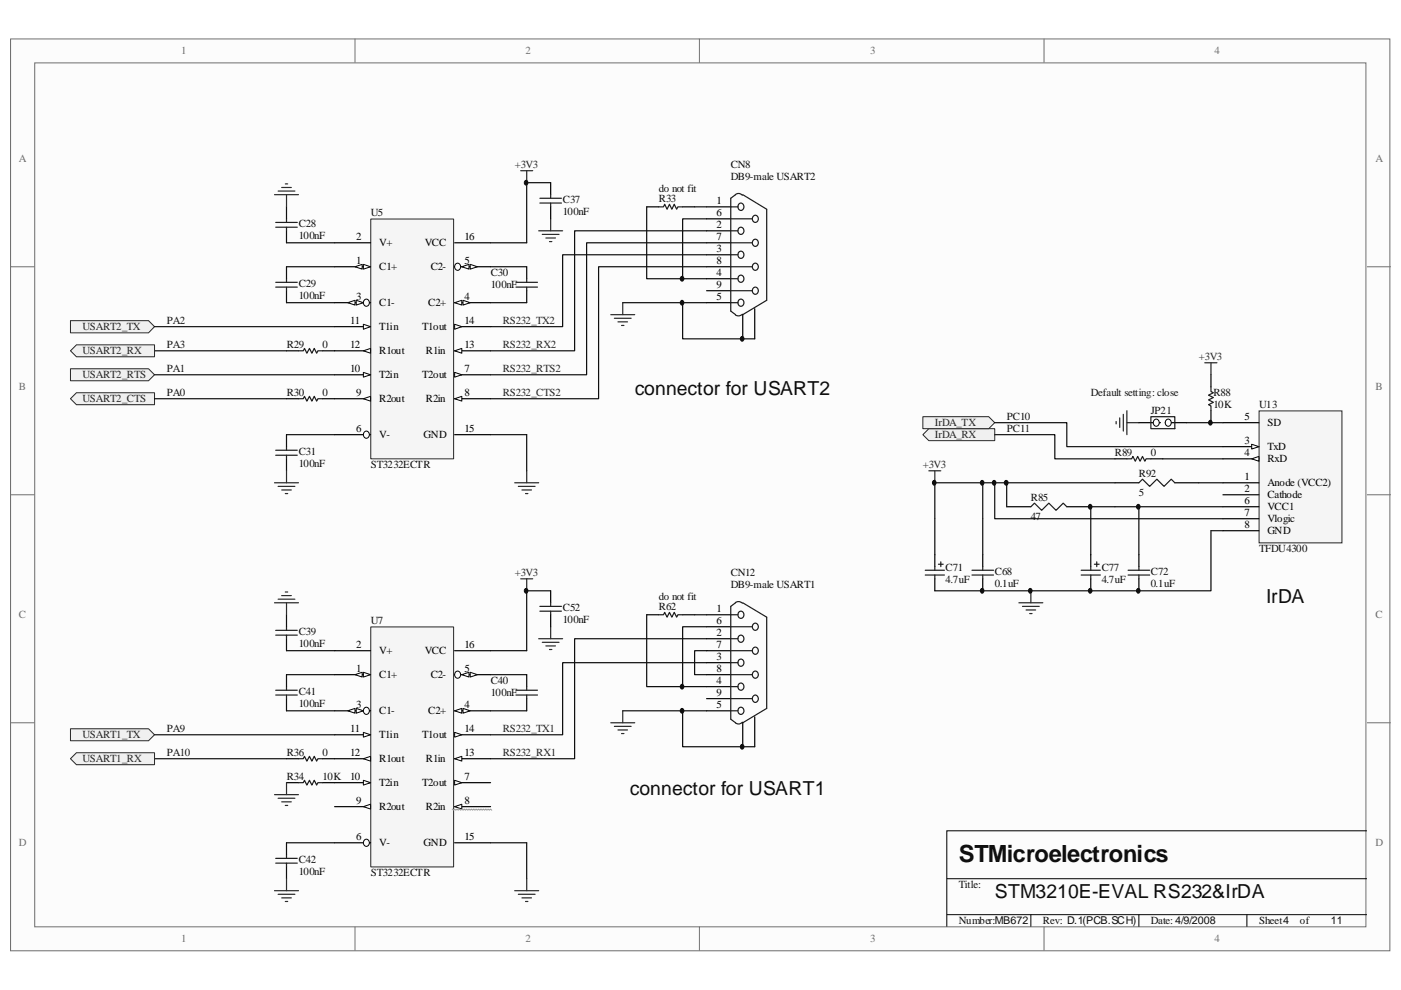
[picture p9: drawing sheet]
<svg xmlns="http://www.w3.org/2000/svg" width="297mm" height="210mm" viewBox="0 0 297 210" stroke-linecap="round" stroke-linejoin="round" font-family="sans-serif">
<path d="M2.3 8.3h292.4v193.3h-292.4z" fill="#fcfcfc"/>
<path d="M2.2 8.3h292.5v193.3h-292.5z" fill="none" stroke="#6e6e6e" stroke-width=".21"/>
<path d="M7.4 13.4h282.2v183.1h-282.2z" fill="#fcfcfc"/>
<g fill="none" stroke="#6e6e6e" stroke-width=".21">
<path d="M7.4 13.3h282.2v183.2h-282.2zM75.3 8.2v5.1M148.3 8.2v5.1M221.4 8.2v5.1M2.2 56.6h5.1M289.8 56.6h5.1M2.2 104.9h5.1M289.8 104.9h5.1M2.2 153.2h5.1M289.8 153.2h5.1M75.3 196.5v5.1M148.3 196.5v5.1"/>
<path d="M221.4 196.5v5.1"/>
</g>
<path d="M289.8 176.1h-89.1v20.4M200.7 186.3h89.1M200.7 193.9h89.1M218.6 193.9v2.6M241.5 193.9v2.6M264.4 193.9v2.6" fill="none" stroke="#000" stroke-width=".21"/>
<path d="M267 87.2h17.5v27.9h-17.5z" fill="#f5f5f5"/>
<path d="M267 87.1h17.5v28h-17.5z" fill="none" stroke="#262626" stroke-width=".21"/>
<path d="M259.3 89.6h7.6M259.3 94.7h7.6" fill="none" stroke="#000" stroke-width=".25"/>
<path d="M265.4 94.2l1.5 .5-1.5 .5z" fill="#fcfcfc"/>
<path d="M265.4 94.2l1.5 .5-1.5 .5z" fill="none" stroke="#000" stroke-width=".21"/>
<path d="M259.3 97.3h7.6M259.3 112.5h7.6M259.3 102.4h7.6M259.3 104.9h7.6" fill="none" stroke="#000" stroke-width=".25"/>
<path d="M265.4 97.3l1.5-.5v1z" fill="#fcfcfc"/>
<path d="M265.4 97.3l1.5-.5v1z" fill="none" stroke="#000" stroke-width=".21"/>
<g fill="none" stroke="#000" stroke-width=".25">
<path d="M256.7 79.5v2.5M247.1 89.6h4.5M256.7 87.1v2.5M198.2 117.6v2.5M208.4 117.6v2.5M213.4 107.4h5.2M226.2 107.4h5.1M231.3 117.6v2.5M236.4 102.4h5.1M241.5 117.6v2.5M249.1 102.4h5.1M259.3 107.4h7.6"/>
<path d="M259.3 110h7.6M198.2 122.7v2.6M208.4 122.7v2.6M231.3 122.7v2.6M241.5 122.7v2.6"/>
</g>
<g fill="none" stroke="#1c1c1c" stroke-width=".25">
<path d="M256.7 82v1l.6 .3-1.1 .5 1.1 .5-1.1 .5 1.1 .5-1.1 .5 .5 .3v1M199 119.6h1M199.5 119.1v1M218.6 107.4l.7-.7 1.5 1.5 1.6-1.5 1.5 1.5 1.5-1.5 .8 .7M232 119.6h1M232.5 119.1v1M241.5 102.4l.7-.8 1.6 1.5 1.5-1.5 1.5 1.5 1.5-1.5 .8 .8M196.2 121.9h4M196.2 120.9h4M198.2 120.1v.8M198.2 121.9v.8M206.1 121.9h4.5"/>
<path d="M206.1 120.9h4.5M208.4 120.1v.8M208.4 121.9v.8M229.2 121.9h4.1M229.2 120.9h4.1M231.3 120.1v.8M231.3 121.9v.8M239.2 121.9h4.6M239.2 120.9h4.6M241.5 120.1v.8M241.5 121.9v.8"/>
</g>
<g fill="none" stroke="#262626" stroke-width=".25">
<path d="M255.4 76.9h2.6M256.7 76.9v2.6M196.9 99.8h2.6M198.2 99.8v2.6M236.6 89.4v.5M237.4 88.6v2M238.2 87.8v3.6M238.9 87.1v5.1M238.9 89.6h2.6M216 127.8h5.1M216.8 128.6h3.5M217.5 129.3h2.1"/>
<path d="M218.3 130.1h.5M218.6 125.3v2.5"/>
</g>
<path d="M251.6 89.6h7.7M208.4 102.4v15.2M210.9 102.4v7.6h48.4M213.4 102.4v5M236.4 102.4h-38.2v15.2M241.5 107.4v10.2M254.2 102.4h5.1M259.3 112.5h-2.6v12.8h-58.5M259.3 107.4h-28v10.2" fill="none" stroke="#0e0e0e" stroke-width=".25"/>
<path d="M247.2 89.1a.67 .67 0 0 1 .9 .1 .67 .67 0 0 1 0 .9 .67 .67 0 0 1-.9 .1 .86 .86 0 0 1 0-1.1z" fill-rule="evenodd" fill="#fcfcfc"/>
<path d="M247.2 89.1a.67 .67 0 0 1 .9 .1 .67 .67 0 0 1 0 .9 .67 .67 0 0 1-.9 .1 .86 .86 0 0 1 0-1.1z" fill="none" stroke="#000" stroke-width=".21"/>
<path d="M241.5 89.6h4.5" fill="none" stroke="#000" stroke-width=".25"/>
<path d="M244.7 89.1a.67 .67 0 0 1 .9 .1 .67 .67 0 0 1 0 .9 .67 .67 0 0 1-.9 .1 .86 .86 0 0 1 0-1.1z" fill-rule="evenodd" fill="#fcfcfc"/>
<path d="M244.7 89.1a.67 .67 0 0 1 .9 .1 .67 .67 0 0 1 0 .9 .67 .67 0 0 1-.9 .1 .86 .86 0 0 1 0-1.1z" fill="none" stroke="#000" stroke-width=".21"/>
<path d="M244 88.3h5.1v2.6h-5.1z" fill="none" stroke="#1c1c1c" stroke-width=".25"/>
<path d="M246.5 97.3h12.8" fill="none" stroke="#0e0e0e" stroke-width=".25"/>
<path d="M114.2 48.9h5.1M115 49.7h3.5M115.7 50.5h2.1M116.5 51.2h.5M116.8 46.4v2.5M111.7 99.8v2.6M109.1 102.4h5.1M109.9 103.1h3.5M110.7 103.9h2M111.4 104.6h.5" fill="none" stroke="#262626" stroke-width=".25"/>
<path d="M78.7 46.5h17.5v50.8h-17.5z" fill="#f5f5f5"/>
<path d="M78.6 46.4h17.6v50.9h-17.6z" fill="none" stroke="#262626" stroke-width=".21"/>
<path d="M70.9 84.5h7.7" fill="none" stroke="#000" stroke-width=".25"/>
<path d="M77 84.5l1.6-.5v1z" fill="#fcfcfc"/>
<path d="M77 84.5l1.6-.5v1z" fill="none" stroke="#000" stroke-width=".21"/>
<path d="M96.4 84.5h7.6" fill="none" stroke="#000" stroke-width=".25"/>
<path d="M96.4 84.5l1.5-.5v1z" fill="#fcfcfc"/>
<path d="M96.4 84.5l1.5-.5v1z" fill="none" stroke="#000" stroke-width=".21"/>
<path d="M70.9 69.3h7.7" fill="none" stroke="#000" stroke-width=".25"/>
<path d="M77 68.7l1.6 .6-1.6 .5z" fill="#fcfcfc"/>
<path d="M77 68.7l1.6 .6-1.6 .5z" fill="none" stroke="#000" stroke-width=".21"/>
<path d="M70.9 74.4h7.7" fill="none" stroke="#000" stroke-width=".25"/>
<path d="M77 74.4l1.6-.5v1z" fill="#fcfcfc"/>
<path d="M77 74.4l1.6-.5v1z" fill="none" stroke="#000" stroke-width=".21"/>
<path d="M96.4 69.3h7.6" fill="none" stroke="#000" stroke-width=".25"/>
<path d="M96.4 68.7l1.5 .6-1.5 .5z" fill="#fcfcfc"/>
<path d="M96.4 68.7l1.5 .6-1.5 .5z" fill="none" stroke="#000" stroke-width=".21"/>
<path d="M96.4 74.4h7.6" fill="none" stroke="#000" stroke-width=".25"/>
<path d="M96.4 74.4l1.5-.5v1z" fill="#fcfcfc"/>
<path d="M96.4 74.4l1.5-.5v1z" fill="none" stroke="#000" stroke-width=".21"/>
<path d="M70.9 79.5h7.7" fill="none" stroke="#000" stroke-width=".25"/>
<path d="M77 79l1.6 .5-1.6 .5z" fill="#fcfcfc"/>
<path d="M77 79l1.6 .5-1.6 .5z" fill="none" stroke="#000" stroke-width=".21"/>
<path d="M96.4 79.5h7.6" fill="none" stroke="#000" stroke-width=".25"/>
<path d="M96.4 79l1.5 .5-1.5 .5z" fill="#fcfcfc"/>
<path d="M96.4 79l1.5 .5-1.5 .5z" fill="none" stroke="#000" stroke-width=".21"/>
<path d="M70.9 56.6h7.7" fill="none" stroke="#000" stroke-width=".25"/>
<path d="M77 56l1.6 .6-1.6 .5z" fill="#fcfcfc"/>
<path d="M77 56l1.6 .6-1.6 .5z" fill="none" stroke="#000" stroke-width=".21"/>
<path d="M75.3 56.6l1.5-.6v1.1z" fill="#fcfcfc"/>
<path d="M75.3 56.6l1.5-.6v1.1z" fill="none" stroke="#000" stroke-width=".21"/>
<path d="M70.9 64.2h7.7" fill="none" stroke="#000" stroke-width=".25"/>
<path d="M77.2 63.6a.67 .67 0 0 1 .9 .1 .67 .67 0 0 1 0 .9 .67 .67 0 0 1-.9 .1 .86 .86 0 0 1 0-1.1z" fill-rule="evenodd" fill="#fcfcfc"/>
<path d="M77.2 63.6a.67 .67 0 0 1 .9 .1 .67 .67 0 0 1 0 .9 .67 .67 0 0 1-.9 .1 .86 .86 0 0 1 0-1.1z" fill="none" stroke="#000" stroke-width=".21"/>
<path d="M75.5 63.7l1.5 .5-1.5 .5z" fill="#fcfcfc"/>
<path d="M75.5 63.7l1.5 .5-1.5 .5z" fill="none" stroke="#000" stroke-width=".21"/>
<path d="M73.7 64.2l1.6-.5v1z" fill="#fcfcfc"/>
<path d="M73.7 64.2l1.6-.5v1z" fill="none" stroke="#000" stroke-width=".21"/>
<path d="M96.4 64.2h7.6" fill="none" stroke="#000" stroke-width=".25"/>
<path d="M96.4 64.2l1.5-.5v1z" fill="#fcfcfc"/>
<path d="M96.4 64.2l1.5-.5v1z" fill="none" stroke="#000" stroke-width=".21"/>
<path d="M98.2 63.7l1.5 .5-1.5 .5z" fill="#fcfcfc"/>
<path d="M98.2 63.7l1.5 .5-1.5 .5z" fill="none" stroke="#000" stroke-width=".21"/>
<path d="M96.4 56.6h7.6" fill="none" stroke="#000" stroke-width=".25"/>
<path d="M96.6 56a.67 .67 0 0 1 .9 .1 .67 .67 0 0 1 0 .9 .67 .67 0 0 1-.9 .1 .86 .86 0 0 1 0-1.1z" fill-rule="evenodd" fill="#fcfcfc"/>
<path d="M96.6 56a.67 .67 0 0 1 .9 .1 .67 .67 0 0 1 0 .9 .67 .67 0 0 1-.9 .1 .86 .86 0 0 1 0-1.1z" fill="none" stroke="#000" stroke-width=".21"/>
<path d="M97.9 56.6l1.5-.6v1.1z" fill="#fcfcfc"/>
<path d="M97.9 56.6l1.5-.6v1.1z" fill="none" stroke="#000" stroke-width=".21"/>
<path d="M99.7 56l1.5 .6-1.5 .5z" fill="#fcfcfc"/>
<path d="M99.7 56l1.5 .6-1.5 .5z" fill="none" stroke="#000" stroke-width=".21"/>
<path d="M70.9 51.5h7.7M70.9 92.2h7.7" fill="none" stroke="#000" stroke-width=".25"/>
<path d="M77.2 91.6a.67 .67 0 0 1 .9 .1 .67 .67 0 0 1 0 .9 .67 .67 0 0 1-.9 .1 .86 .86 0 0 1 0-1.1z" fill-rule="evenodd" fill="#fcfcfc"/>
<path d="M77.2 91.6a.67 .67 0 0 1 .9 .1 .67 .67 0 0 1 0 .9 .67 .67 0 0 1-.9 .1 .86 .86 0 0 1 0-1.1z" fill="none" stroke="#000" stroke-width=".21"/>
<g fill="none" stroke="#000" stroke-width=".25">
<path d="M116.8 38.7v2.6M60.7 43.9v2.5M60.7 48.9v2.6M60.7 56.6v2.5M96.4 51.5h7.6M111.7 56.6v2.5M116.8 43.9v2.5M137.1 43.9h2.6M144.7 43.9h2.6M149.8 51.5h5.1M149.8 43.9h5.1M149.8 46.4h5.1"/>
<path d="M149.8 48.9h5.1M149.8 54h5.1M149.8 56.6h5.1M149.8 59.1h5.1M60.7 61.6v2.6M111.7 61.6v2.6M149.8 61.6h5.1M149.8 64.2h5.1M157.5 66.7v5.1M160 65.4v6.4M60.7 92.2v2.5M60.7 97.3v2.5"/>
<path d="M96.4 92.2h7.6"/>
</g>
<g fill="none" stroke="#1c1c1c" stroke-width=".25">
<path d="M58.5 59.9h4.5M58.5 48.2h4.5M58.5 47.2h4.5M60.7 46.4v.8M60.7 48.2v.7M60.7 59.1v.8M109.4 59.9h4.6M111.7 59.1v.8M114.5 43.1h4.5M114.5 42h4.5M116.8 41.3v.7M116.8 43.1v.8"/>
<path d="M139.7 43.9h1l.2-.6 .5 1.1 .5-1.1 .5 1.1 .6-1.1 .5 1.1 .2-.5h1M154.9 59.1h1.6M154.9 56.6h4.6M154.9 54h1.6M154.9 51.5h4.6M154.9 48.9h1.6M154.9 46.4h4.6M154.9 43.9h1.6M155.9 41.3l.7-.3 .8 .4M156 41.3l-1.1 .7v24l1.1 .7M156.6 43.3a.73 .73 0 0 1 1.1 .2 .73 .73 0 0 1-.4 1.1 .75 .75 0 0 1-.8-.4 .75 .75 0 0 1 .1-.9zM156.6 48.4a.68 .68 0 0 1 1 .1 .68 .68 0 0 1 0 .9 .68 .68 0 0 1-1 .1 .92 .92 0 0 1 0-1.1z"/>
<path d="M156.6 53.5a.68 .68 0 0 1 1 .1 .68 .68 0 0 1 0 .9 .68 .68 0 0 1-1 .1 .92 .92 0 0 1 0-1.1zM156.6 58.6a.68 .68 0 0 1 1 0 .68 .68 0 0 1 0 1 .68 .68 0 0 1-1 0 .92 .92 0 0 1 0-1zM157.5 41.3l5.1 3.1v19.3l-5.1 3M159.7 45.9a.67 .67 0 0 1 .9 0 .67 .67 0 0 1 0 1 .67 .67 0 0 1-.9 0 .86 .86 0 0 1 0-1zM159.7 50.9a.67 .67 0 0 1 .9 .1 .67 .67 0 0 1 0 .9 .67 .67 0 0 1-.9 .1 .86 .86 0 0 1 0-1.1zM159.7 56a.67 .67 0 0 1 .9 .1 .67 .67 0 0 1 0 .9 .67 .67 0 0 1-.9 .1 .86 .86 0 0 1 0-1.1zM58.5 60.9h4.5M60.7 60.9v.7M109.4 60.9h4.6M111.7 60.9v.7M154.9 64.2h1.6M154.9 61.6h4.6"/>
<path d="M156.6 63.6a.68 .68 0 0 1 1 .1 .68 .68 0 0 1 0 .9 .68 .68 0 0 1-1 .1 .92 .92 0 0 1 0-1.1zM157.4 66.6l-.8 .4-.7-.2M159.7 61.1a.67 .67 0 0 1 .9 .1 .67 .67 0 0 1 0 .9 .67 .67 0 0 1-.9 .1 .86 .86 0 0 1 0-1.1zM58.5 95.5h4.5M58.5 96.5h4.5M60.7 94.7v.8M60.7 96.5v.8"/>
</g>
<g fill="none" stroke="#0e0e0e" stroke-width=".25">
<path d="M116.8 38.7h-5.1v12.8h-7.7M60.7 56.6h10.2M60.7 51.5h10.2M104 56.6h7.7M137.1 43.9v15.2h7.6M147.3 43.9h2.5M149.8 54h-30.5v15.3h-15.3M149.8 48.9h-28v25.5h-17.8M149.8 46.4h-5.1v12.7h5.1M60.7 64.2h10.2M104 64.2h7.7M132 64.2h17.8"/>
<path d="M144.7 64.2v7.6h15.3M60.7 92.2h10.2M104 92.2h7.7v7.6"/>
</g>
<g fill="none" stroke="#262626" stroke-width=".25">
<path d="M59.7 39.8h2.1M60.5 39h.5M110.4 36.2h2.5M111.7 36.2v2.5M58.2 41.3h5.1M59 40.5h3.5M60.7 41.3v2.6M129.5 66.7h5.1M130.3 67.5h3.5M131 68.2h2.1M131.8 69h.5M132 64.2v2.5"/>
<path d="M60.7 99.8v2.6M58.2 102.4h5.1M59 103.1h3.5M59.7 103.9h2.1M60.5 104.6h.5M114.2 135.4h5.1M115 136.2h3.5M115.7 136.9h2.1M116.5 137.7h.5M116.8 132.9v2.5M109.1 188.8h5.1M109.9 189.6h3.5"/>
<path d="M110.7 190.4h2M111.4 191.1h.5M111.7 186.3v2.5"/>
</g>
<path d="M78.7 133h17.5v50.8h-17.5z" fill="#f5f5f5"/>
<path d="M78.6 132.9h17.6v50.9h-17.6z" fill="none" stroke="#262626" stroke-width=".21"/>
<path d="M70.9 171h7.7" fill="none" stroke="#000" stroke-width=".25"/>
<path d="M77 171l1.6-.5v1z" fill="#fcfcfc"/>
<path d="M77 171l1.6-.5v1z" fill="none" stroke="#000" stroke-width=".21"/>
<path d="M96.4 171h7.6" fill="none" stroke="#000" stroke-width=".25"/>
<path d="M96.4 171l1.5-.5v1z" fill="#fcfcfc"/>
<path d="M96.4 171l1.5-.5v1z" fill="none" stroke="#000" stroke-width=".21"/>
<path d="M95.9 171.5l.2 .3 .3-.3 .2 .3 .3-.3 .3 .3 .2-.3 .3 .3 .2-.3 .3 .3 .2-.3 .3 .3 .2-.3 .3 .3 .2-.3 .3 .3 .2-.3 .3 .3 .3-.3 .2 .3 .3-.3 .2 .3 .3-.3 .2 .3 .3-.3 .2 .3 .3-.3 .2 .3 .3-.3 .2 .3 .3-.3 .3 .3 .2-.3 .3 .3" fill="none" stroke="#9f9f9f" stroke-width=".21"/>
<path d="M70.9 155.8h7.7" fill="none" stroke="#000" stroke-width=".25"/>
<path d="M77 155.3l1.6 .5-1.6 .5z" fill="#fcfcfc"/>
<path d="M77 155.3l1.6 .5-1.6 .5z" fill="none" stroke="#000" stroke-width=".21"/>
<path d="M70.9 160.9h7.7" fill="none" stroke="#000" stroke-width=".25"/>
<path d="M77 160.9l1.6-.5v1z" fill="#fcfcfc"/>
<path d="M77 160.9l1.6-.5v1z" fill="none" stroke="#000" stroke-width=".21"/>
<path d="M96.4 155.8h7.6" fill="none" stroke="#000" stroke-width=".25"/>
<path d="M96.4 155.3l1.5 .5-1.5 .5z" fill="#fcfcfc"/>
<path d="M96.4 155.3l1.5 .5-1.5 .5z" fill="none" stroke="#000" stroke-width=".21"/>
<path d="M96.4 160.9h7.6" fill="none" stroke="#000" stroke-width=".25"/>
<path d="M96.4 160.9l1.5-.5v1z" fill="#fcfcfc"/>
<path d="M96.4 160.9l1.5-.5v1z" fill="none" stroke="#000" stroke-width=".21"/>
<path d="M70.9 165.9h7.7" fill="none" stroke="#000" stroke-width=".25"/>
<path d="M77 165.4l1.6 .5-1.6 .6z" fill="#fcfcfc"/>
<path d="M77 165.4l1.6 .5-1.6 .6z" fill="none" stroke="#000" stroke-width=".21"/>
<path d="M96.4 165.9h7.6" fill="none" stroke="#000" stroke-width=".25"/>
<path d="M96.4 165.4l1.5 .5-1.5 .6z" fill="#fcfcfc"/>
<path d="M96.4 165.4l1.5 .5-1.5 .6z" fill="none" stroke="#000" stroke-width=".21"/>
<path d="M70.9 143h7.7" fill="none" stroke="#000" stroke-width=".25"/>
<path d="M77 142.5l1.6 .5-1.6 .6z" fill="#fcfcfc"/>
<path d="M77 142.5l1.6 .5-1.6 .6z" fill="none" stroke="#000" stroke-width=".21"/>
<path d="M75.3 143l1.5-.5v1.1z" fill="#fcfcfc"/>
<path d="M75.3 143l1.5-.5v1.1z" fill="none" stroke="#000" stroke-width=".21"/>
<path d="M70.9 150.7h7.7" fill="none" stroke="#000" stroke-width=".25"/>
<path d="M77.2 150.2a.67 .67 0 0 1 .9 .1 .67 .67 0 0 1 0 .9 .67 .67 0 0 1-.9 0 .86 .86 0 0 1 0-1z" fill-rule="evenodd" fill="#fcfcfc"/>
<path d="M77.2 150.2a.67 .67 0 0 1 .9 .1 .67 .67 0 0 1 0 .9 .67 .67 0 0 1-.9 0 .86 .86 0 0 1 0-1z" fill="none" stroke="#000" stroke-width=".21"/>
<path d="M75.5 150.2l1.5 .5-1.5 .5z" fill="#fcfcfc"/>
<path d="M75.5 150.2l1.5 .5-1.5 .5z" fill="none" stroke="#000" stroke-width=".21"/>
<path d="M73.7 150.7l1.6-.5v1z" fill="#fcfcfc"/>
<path d="M73.7 150.7l1.6-.5v1z" fill="none" stroke="#000" stroke-width=".21"/>
<path d="M96.4 150.7h7.6" fill="none" stroke="#000" stroke-width=".25"/>
<path d="M96.4 150.7l1.5-.5v1z" fill="#fcfcfc"/>
<path d="M96.4 150.7l1.5-.5v1z" fill="none" stroke="#000" stroke-width=".21"/>
<path d="M98.2 150.2l1.5 .5-1.5 .5z" fill="#fcfcfc"/>
<path d="M98.2 150.2l1.5 .5-1.5 .5z" fill="none" stroke="#000" stroke-width=".21"/>
<path d="M96.4 143h7.6" fill="none" stroke="#000" stroke-width=".25"/>
<path d="M96.6 142.5a.67 .67 0 0 1 .9 .1 .67 .67 0 0 1 0 .9 .67 .67 0 0 1-.9 .1 .86 .86 0 0 1 0-1.1z" fill-rule="evenodd" fill="#fcfcfc"/>
<path d="M96.6 142.5a.67 .67 0 0 1 .9 .1 .67 .67 0 0 1 0 .9 .67 .67 0 0 1-.9 .1 .86 .86 0 0 1 0-1.1z" fill="none" stroke="#000" stroke-width=".21"/>
<path d="M97.9 143l1.5-.5v1.1z" fill="#fcfcfc"/>
<path d="M97.9 143l1.5-.5v1.1z" fill="none" stroke="#000" stroke-width=".21"/>
<path d="M99.7 142.5l1.5 .5-1.5 .6z" fill="#fcfcfc"/>
<path d="M99.7 142.5l1.5 .5-1.5 .6z" fill="none" stroke="#000" stroke-width=".21"/>
<path d="M70.9 138h7.7M70.9 178.7h7.7" fill="none" stroke="#000" stroke-width=".25"/>
<path d="M77.2 178.1a.67 .67 0 0 1 .9 .1 .67 .67 0 0 1 0 .9 .67 .67 0 0 1-.9 .1 .86 .86 0 0 1 0-1.1z" fill-rule="evenodd" fill="#fcfcfc"/>
<path d="M77.2 178.1a.67 .67 0 0 1 .9 .1 .67 .67 0 0 1 0 .9 .67 .67 0 0 1-.9 .1 .86 .86 0 0 1 0-1.1z" fill="none" stroke="#000" stroke-width=".21"/>
<g fill="none" stroke="#000" stroke-width=".25">
<path d="M60.7 74.4h2.6M68.4 74.4h2.5M60.7 84.5h2.6M68.4 84.5h2.5M236.4 97.3h2.5M244 97.3h2.5M60.7 130.3v2.6M60.7 135.4v2.6M96.4 138h7.6M116.8 125.3v2.5M116.8 130.3v2.6M137.1 130.3h2.6"/>
<path d="M144.7 130.3h2.6M149.8 138h5.1M149.8 130.3h5.1M149.8 132.9h5.1M149.8 135.4h5.1M60.7 143v2.6M60.7 148.1v2.6M111.7 143v2.6M111.7 148.1v2.6M149.8 140.5h5.1M149.8 143h5.1M149.8 145.6h5.1"/>
<path d="M149.8 148.1h5.1M149.8 150.7h5.1M157.5 153.2v5.1M160 152v6.3M60.7 178.7v2.5M60.7 160.9h2.6M68.4 160.9h2.5M96.4 178.7h7.6M60.7 183.8v2.5"/>
</g>
<g fill="none" stroke="#1c1c1c" stroke-width=".25">
<path d="M63.3 74.4h1l.3-.5 .5 1 .5-1 .5 1 .5-1 .5 1 .3-.5h1M63.3 84.5h1l.3-.5 .5 1 .5-1 .5 1 .5-1 .5 1 .3-.5h1M238.9 97.3h1l.3-.5 .5 1 .5-1 .5 1 .5-1 .5 1 .3-.5h1M58.5 134.7h4.5M58.5 133.6h4.5M60.7 132.9v.7M60.7 134.7v.7M114.5 129.6h4.5M114.5 128.6h4.5M116.8 127.8v.8M116.8 129.6v.7M139.7 130.3h1l.2-.5 .5 1.1 .5-1.1 .5 1.1 .6-1.1 .5 1.1 .2-.6h1"/>
<path d="M154.9 138h4.6M154.9 135.4h1.6M154.9 132.9h4.6M154.9 130.3h1.6M155.9 127.8l.7-.2 .8 .3M156 127.8l-1.1 .8v23.9l1.1 .7M156.6 129.8a.68 .68 0 0 1 1 .1 .68 .68 0 0 1 0 .9 .68 .68 0 0 1-1 .1 .92 .92 0 0 1 0-1.1zM156.6 134.9a.68 .68 0 0 1 1 .1 .68 .68 0 0 1 0 .9 .68 .68 0 0 1-1 .1 .92 .92 0 0 1 0-1.1zM156.6 140a.68 .68 0 0 1 1 0 .68 .68 0 0 1 0 1 .68 .68 0 0 1-1 0 .92 .92 0 0 1 0-1zM157.5 127.8l5.1 3.1v19.3l-5.1 3M159.7 132.3a.67 .67 0 0 1 .9 .1 .67 .67 0 0 1 0 .9 .67 .67 0 0 1-.9 .1 .86 .86 0 0 1 0-1.1zM159.7 137.4a.67 .67 0 0 1 .9 .1 .67 .67 0 0 1 0 .9 .67 .67 0 0 1-.9 .1 .86 .86 0 0 1 0-1.1z"/>
<path d="M58.5 147.4h4.5M58.5 146.3h4.5M60.7 145.6v.7M60.7 147.4v.7M109.4 147.4h4.6M109.4 146.3h4.6M111.7 145.6v.7M111.7 147.4v.7M154.9 150.7h1.6M154.9 148.1h4.6M154.9 145.6h1.6M154.9 143h4.6"/>
<path d="M154.9 140.5h1.6M156.6 145a.68 .68 0 0 1 1 .1 .68 .68 0 0 1 0 .9 .68 .68 0 0 1-1 .1 .92 .92 0 0 1 0-1.1zM156.6 150.2a.68 .68 0 0 1 1 0 .68 .68 0 0 1 0 1 .68 .68 0 0 1-1 0 .92 .92 0 0 1 0-1zM157.4 153.1l-.8 .4-.7-.3M159.7 142.5a.67 .67 0 0 1 .9 .1 .67 .67 0 0 1 0 .9 .67 .67 0 0 1-.9 .1 .86 .86 0 0 1 0-1.1zM159.7 147.6a.73 .73 0 0 1 1.1 .2 .73 .73 0 0 1-.4 1.1 .74 .74 0 0 1-.8-.4 .74 .74 0 0 1 .1-.9zM63.3 160.9h1l.3-.5 .5 1 .5-1 .5 1 .5-1 .5 1 .3-.5h1M58.5 182h4.5M58.5 183h4.5M60.7 181.2v.8M60.7 183v.8"/>
</g>
<g fill="none" stroke="#0e0e0e" stroke-width=".25">
<path d="M149.8 51.5h-25.4v28h-20.4M149.8 56.6h-22.9v27.9h-22.9M32.8 74.4h27.9M60.7 138h10.2M116.8 125.3h-5.1v12.7h-7.7M137.1 130.3v15.3h7.6M147.3 130.3h2.5M149.8 138h-2.5v5h2.5M149.8 135.4h-28v25.5h-17.8M149.8 132.9h-5.1v12.7h5.1M60.7 150.7h10.2M60.7 143h10.2"/>
<path d="M104 150.7h7.7M104 143h7.7M132 150.7h17.8M144.7 150.7v7.6h15.3M149.8 140.5h-30.5v15.3h-15.3M32.8 160.9h27.9M60.7 178.7h10.2M104 178.7h7.7v7.6"/>
</g>
<g fill="none" stroke="#262626" stroke-width=".25">
<path d="M58.2 127.8h5.1M59 127h3.5M59.7 126.3h2.1M60.5 125.5h.5M60.7 127.8v2.5M110.4 122.7h2.5M111.7 122.7v2.6M129.5 153.2h5.1M130.3 154h3.5M131 154.8h2.1M131.8 155.5h.5M132 150.7v2.5"/>
<path d="M58.2 188.8h5.1M59 189.6h3.5M59.7 190.4h2.1M60.5 191.1h.5M60.7 186.3v2.5"/>
</g>
<path d="M14.9 74.4l1.3-1.3h16.6v2.5h-16.6z" fill-rule="evenodd" fill="#f0f0f0"/>
<path d="M14.9 74.4l1.3-1.3h16.6v2.5h-16.6z" fill="none" stroke="#262626" stroke-width=".21"/>
<path d="M14.9 68h16.6l1.3 1.3-1.3 1.3h-16.6z" fill-rule="evenodd" fill="#f0f0f0"/>
<path d="M14.9 68h16.6l1.3 1.3-1.3 1.3h-16.6z" fill="none" stroke="#262626" stroke-width=".21"/>
<path d="M14.9 78.2h16.6l1.3 1.3-1.3 1.2h-16.6z" fill-rule="evenodd" fill="#f0f0f0"/>
<path d="M14.9 78.2h16.6l1.3 1.3-1.3 1.2h-16.6z" fill="none" stroke="#262626" stroke-width=".21"/>
<path d="M14.9 84.5l1.3-1.2h16.6v2.5h-16.6z" fill-rule="evenodd" fill="#f0f0f0"/>
<path d="M14.9 84.5l1.3-1.2h16.6v2.5h-16.6z" fill="none" stroke="#262626" stroke-width=".21"/>
<path d="M14.9 154.5h16.6l1.3 1.3-1.3 1.3h-16.6z" fill-rule="evenodd" fill="#f0f0f0"/>
<path d="M14.9 154.5h16.6l1.3 1.3-1.3 1.3h-16.6z" fill="none" stroke="#262626" stroke-width=".21"/>
<path d="M14.9 160.9l1.3-1.3h16.6v2.5h-16.6z" fill-rule="evenodd" fill="#f0f0f0"/>
<path d="M14.9 160.9l1.3-1.3h16.6v2.5h-16.6z" fill="none" stroke="#262626" stroke-width=".21"/>
<path d="M195.7 92.2l1.2-1.3h14v2.5h-14z" fill-rule="evenodd" fill="#f0f0f0"/>
<path d="M195.7 92.2l1.2-1.3h14v2.5h-14z" fill="none" stroke="#262626" stroke-width=".21"/>
<path d="M195.7 88.3h13.9l1.3 1.3-1.3 1.3h-13.9z" fill-rule="evenodd" fill="#f0f0f0"/>
<path d="M195.7 88.3h13.9l1.3 1.3-1.3 1.3h-13.9z" fill="none" stroke="#262626" stroke-width=".21"/>
<path d="M32.8 79.5h38.1M32.8 69.3h38.1M32.8 84.5h27.9M210.9 89.6h15.3v5.1h33.1M210.9 92.2h12.7v5.1h12.8M32.8 155.8h38.1" fill="none" stroke="#0e0e0e" stroke-width=".25"/>
<path d="M60.7 165.9h2.6M68.4 165.9h2.5" fill="none" stroke="#000" stroke-width=".25"/>
<path d="M63.3 165.9h1l.3-.5 .5 1.1 .5-1.1 .5 1.1 .5-1.1 .5 1.1 .3-.6h1" fill="none" stroke="#1c1c1c" stroke-width=".25"/>
<path d="M58.2 168.5h5.1M59 169.2h3.5M59.7 170h2.1M60.5 170.8h.5M60.7 165.9v2.6" fill="none" stroke="#262626" stroke-width=".25"/>
<path d="M111.4 124.8a.45 .45 0 0 1 .5 .5 .45 .45 0 0 1-.5 .4 .6 .6 0 0 1 0-.9z" fill-rule="evenodd" fill="#0e0e0e"/>
<path d="M111.4 124.8a.45 .45 0 0 1 .5 .5 .45 .45 0 0 1-.5 .4 .6 .6 0 0 1 0-.9z" fill="none" stroke="#0e0e0e" stroke-width=".21"/>
<path d="M111.4 38.3a.45 .45 0 0 1 .5 .4 .45 .45 0 0 1-.5 .5 .6 .6 0 0 1 0-.9z" fill-rule="evenodd" fill="#0e0e0e"/>
<path d="M111.4 38.3a.45 .45 0 0 1 .5 .4 .45 .45 0 0 1-.5 .5 .6 .6 0 0 1 0-.9z" fill="none" stroke="#0e0e0e" stroke-width=".21"/>
<path d="M144.4 150.3a.45 .45 0 0 1 .6 .4 .45 .45 0 0 1-.6 .4 .6 .6 0 0 1 0-.8z" fill-rule="evenodd" fill="#0e0e0e"/>
<path d="M144.4 150.3a.45 .45 0 0 1 .6 .4 .45 .45 0 0 1-.6 .4 .6 .6 0 0 1 0-.8z" fill="none" stroke="#0e0e0e" stroke-width=".21"/>
<path d="M144.4 145.2a.45 .45 0 0 1 .6 .4 .45 .45 0 0 1-.6 .4 .6 .6 0 0 1 0-.8z" fill-rule="evenodd" fill="#0e0e0e"/>
<path d="M144.4 145.2a.45 .45 0 0 1 .6 .4 .45 .45 0 0 1-.6 .4 .6 .6 0 0 1 0-.8z" fill="none" stroke="#0e0e0e" stroke-width=".21"/>
<path d="M144.4 63.7a.45 .45 0 0 1 .6 .5 .45 .45 0 0 1-.6 .4 .6 .6 0 0 1 0-.9z" fill-rule="evenodd" fill="#0e0e0e"/>
<path d="M144.4 63.7a.45 .45 0 0 1 .6 .5 .45 .45 0 0 1-.6 .4 .6 .6 0 0 1 0-.9z" fill="none" stroke="#0e0e0e" stroke-width=".21"/>
<path d="M144.4 58.7a.46 .46 0 0 1 .6 .4 .46 .46 0 0 1-.6 .4 .61 .61 0 0 1 0-.8z" fill-rule="evenodd" fill="#0e0e0e"/>
<path d="M144.4 58.7a.46 .46 0 0 1 .6 .4 .46 .46 0 0 1-.6 .4 .61 .61 0 0 1 0-.8z" fill="none" stroke="#0e0e0e" stroke-width=".21"/>
<path d="M157.2 157.9a.46 .46 0 0 1 .5 .4 .46 .46 0 0 1-.5 .5 .61 .61 0 0 1 0-.9z" fill-rule="evenodd" fill="#0e0e0e"/>
<path d="M157.2 157.9a.46 .46 0 0 1 .5 .4 .46 .46 0 0 1-.5 .5 .61 .61 0 0 1 0-.9z" fill="none" stroke="#0e0e0e" stroke-width=".21"/>
<path d="M157.2 71.4a.45 .45 0 0 1 .5 .4 .45 .45 0 0 1-.5 .5 .6 .6 0 0 1 0-.9z" fill-rule="evenodd" fill="#0e0e0e"/>
<path d="M157.2 71.4a.45 .45 0 0 1 .5 .4 .45 .45 0 0 1-.5 .5 .6 .6 0 0 1 0-.9z" fill="none" stroke="#0e0e0e" stroke-width=".21"/>
<path d="M197.9 101.9a.45 .45 0 0 1 .6 .5 .45 .45 0 0 1-.6 .4 .6 .6 0 0 1 0-.9z" fill-rule="evenodd" fill="#0e0e0e"/>
<path d="M197.9 101.9a.45 .45 0 0 1 .6 .5 .45 .45 0 0 1-.6 .4 .6 .6 0 0 1 0-.9z" fill="none" stroke="#0e0e0e" stroke-width=".21"/>
<path d="M208 124.8a.45 .45 0 0 1 .6 .5 .45 .45 0 0 1-.6 .4 .6 .6 0 0 1 0-.9z" fill-rule="evenodd" fill="#0e0e0e"/>
<path d="M208 124.8a.45 .45 0 0 1 .6 .5 .45 .45 0 0 1-.6 .4 .6 .6 0 0 1 0-.9z" fill="none" stroke="#0e0e0e" stroke-width=".21"/>
<path d="M208 101.9a.45 .45 0 0 1 .6 .5 .45 .45 0 0 1-.6 .4 .6 .6 0 0 1 0-.9z" fill-rule="evenodd" fill="#0e0e0e"/>
<path d="M208 101.9a.45 .45 0 0 1 .6 .5 .45 .45 0 0 1-.6 .4 .6 .6 0 0 1 0-.9z" fill="none" stroke="#0e0e0e" stroke-width=".21"/>
<path d="M210.6 101.9a.45 .45 0 0 1 .6 .5 .45 .45 0 0 1-.6 .4 .6 .6 0 0 1 0-.9z" fill-rule="evenodd" fill="#0e0e0e"/>
<path d="M210.6 101.9a.45 .45 0 0 1 .6 .5 .45 .45 0 0 1-.6 .4 .6 .6 0 0 1 0-.9z" fill="none" stroke="#0e0e0e" stroke-width=".21"/>
<path d="M213.1 101.9a.46 .46 0 0 1 .6 .4 .46 .46 0 0 1-.6 .5 .59 .59 0 0 1 0-.9z" fill-rule="evenodd" fill="#0e0e0e"/>
<path d="M213.1 101.9a.46 .46 0 0 1 .6 .4 .46 .46 0 0 1-.6 .5 .59 .59 0 0 1 0-.9z" fill="none" stroke="#0e0e0e" stroke-width=".21"/>
<path d="M218.2 124.8a.45 .45 0 0 1 .6 .5 .45 .45 0 0 1-.6 .4 .6 .6 0 0 1 0-.9z" fill-rule="evenodd" fill="#0e0e0e"/>
<path d="M218.2 124.8a.45 .45 0 0 1 .6 .5 .45 .45 0 0 1-.6 .4 .6 .6 0 0 1 0-.9z" fill="none" stroke="#0e0e0e" stroke-width=".21"/>
<path d="M230.9 124.8a.45 .45 0 0 1 .6 .5 .45 .45 0 0 1-.6 .4 .6 .6 0 0 1 0-.9z" fill-rule="evenodd" fill="#0e0e0e"/>
<path d="M230.9 124.8a.45 .45 0 0 1 .6 .5 .45 .45 0 0 1-.6 .4 .6 .6 0 0 1 0-.9z" fill="none" stroke="#0e0e0e" stroke-width=".21"/>
<path d="M230.9 107a.46 .46 0 0 1 .6 .4 .46 .46 0 0 1-.6 .5 .61 .61 0 0 1 0-.9z" fill-rule="evenodd" fill="#0e0e0e"/>
<path d="M230.9 107a.46 .46 0 0 1 .6 .4 .46 .46 0 0 1-.6 .5 .61 .61 0 0 1 0-.9z" fill="none" stroke="#0e0e0e" stroke-width=".21"/>
<path d="M241.1 124.8a.45 .45 0 0 1 .6 .5 .45 .45 0 0 1-.6 .4 .6 .6 0 0 1 0-.9z" fill-rule="evenodd" fill="#0e0e0e"/>
<path d="M241.1 124.8a.45 .45 0 0 1 .6 .5 .45 .45 0 0 1-.6 .4 .6 .6 0 0 1 0-.9z" fill="none" stroke="#0e0e0e" stroke-width=".21"/>
<path d="M241.1 107a.46 .46 0 0 1 .6 .4 .46 .46 0 0 1-.6 .5 .61 .61 0 0 1 0-.9z" fill-rule="evenodd" fill="#0e0e0e"/>
<path d="M241.1 107a.46 .46 0 0 1 .6 .4 .46 .46 0 0 1-.6 .5 .61 .61 0 0 1 0-.9z" fill="none" stroke="#0e0e0e" stroke-width=".21"/>
<path d="M256.4 89.2a.45 .45 0 0 1 .6 .4 .45 .45 0 0 1-.6 .5 .6 .6 0 0 1 0-.9z" fill-rule="evenodd" fill="#0e0e0e"/>
<path d="M256.4 89.2a.45 .45 0 0 1 .6 .4 .45 .45 0 0 1-.6 .5 .6 .6 0 0 1 0-.9z" fill="none" stroke="#0e0e0e" stroke-width=".21"/>
<text font-size="5" fill="#0e0e0e" x="203.3" y="182.7">STMicroelectronics</text>
<g font-size="4.1" fill="#0e0e0e">
<text x="134.6" y="83.7">connector for USART2</text>
<text x="268.5" y="127.9">IrDA</text>
<text x="133.6" y="168.7">connector for USART1</text>
<text x="210.9" y="190.5">STM3210E-EVAL RS232&amp;IrDA</text>
</g>
<g font-size="2.3" fill="#706f64">
<text x="38.4" y="11.5">1</text>
<text x="111.4" y="11.5">2</text>
<text x="184.5" y="11.5">3</text>
<text x="257.5" y="11.5">4</text>
<text x="4" y="34.4">A</text>
<text x="291.6" y="34.4">A</text>
<text x="4" y="82.7">B</text>
<text x="291.6" y="82.7">B</text>
<text x="4" y="131.1">C</text>
<text x="291.6" y="131.1">C</text>
<text x="4" y="179.4">D</text>
<text x="291.6" y="179.4">D</text>
<text x="38.4" y="199.8">1</text>
<text x="111.4" y="199.8">2</text>
<text x="184.5" y="199.8">3</text>
<text x="257.5" y="199.8">4</text>
</g>
<g font-size="2.3" fill="#262626">
<text x="109.1" y="35.7">+3V3</text>
<text x="17.5" y="70">USART2_TX</text>
<text x="106.6" y="68.7">RS232_TX2</text>
<text x="17.5" y="75.1">USART2_RX</text>
<text x="106.6" y="73.8">RS232_RX2</text>
<text x="254.2" y="76.4">+3V3</text>
<text x="17.5" y="80.2">USART2_RTS</text>
<text x="106.6" y="84">RS232_CTS2</text>
<text x="106.6" y="78.9">RS232_RTS2</text>
<text x="17.5" y="85.3">USART2_CTS</text>
<text x="198.2" y="92.9">IrDA_RX</text>
<text x="198.2" y="90.4">IrDA_TX</text>
<text x="195.7" y="99.3">+3V3</text>
<text x="109.1" y="122.2">+3V3</text>
<text x="106.6" y="155.2">RS232_TX1</text>
<text x="17.5" y="156.5">USART1_TX</text>
<text x="17.5" y="161.6">USART1_RX</text>
<text x="106.6" y="160.3">RS232_RX1</text>
</g>
<g font-size="2.3" fill="#0e0e0e">
<text x="154.9" y="35.7">CN8</text>
<text x="139.7" y="40.8">do not fit</text>
<text x="154.9" y="38.2">DB9-male USART2</text>
<text x="78.6" y="45.8">U5</text>
<text x="119.3" y="43.1">C37</text>
<text x="119.3" y="45.6">100nF</text>
<text x="139.7" y="42.8">R33</text>
<text x="63.3" y="48.1">C28</text>
<text x="63.3" y="50.7">100nF</text>
<text x="104.1" y="58.6">C30</text>
<text x="63.3" y="60.9">C29</text>
<text x="63.3" y="63.4">100nF</text>
<text x="104.1" y="61.1">100nF</text>
<text x="60.8" y="73.8">R29</text>
<text x="68.4" y="73.8">0</text>
<text x="60.8" y="84">R30</text>
<text x="68.4" y="84">0</text>
<text x="257.3" y="84">R88</text>
<text x="244" y="87.8">JP21</text>
<text x="257.3" y="86.6">10K</text>
<text x="267" y="86.6">U13</text>
<text x="63.3" y="96.5">C31</text>
<text x="63.3" y="99">100nF</text>
<text x="78.6" y="99.3">ST3232ECTR</text>
<text x="236.4" y="96.7">R89</text>
<text x="241.5" y="101">R92</text>
<text x="244" y="96.7">0</text>
<text x="218.6" y="106.1">R85</text>
<text x="241.5" y="105.1">5</text>
<text x="218.6" y="110.2">47</text>
<text x="267" y="117.1">TFDU4300</text>
<text x="154.9" y="122.2">CN12</text>
<text x="154.9" y="124.7">DB9-male USART1</text>
<text x="200.5" y="121.2">C71</text>
<text x="200.5" y="123.7">4.7uF</text>
<text x="210.9" y="121.9">C68</text>
<text x="210.9" y="124.5">0.1uF</text>
<text x="233.6" y="121.2">C77</text>
<text x="233.6" y="123.7">4.7uF</text>
<text x="244" y="121.9">C72</text>
<text x="244" y="124.5">0.1uF</text>
<text x="119.3" y="129.5">C52</text>
<text x="139.7" y="129.3">R62</text>
<text x="139.7" y="127.3">do not fit</text>
<text x="63.3" y="134.6">C39</text>
<text x="63.3" y="137.2">100nF</text>
<text x="78.6" y="132.3">U7</text>
<text x="119.3" y="132.1">100nF</text>
<text x="63.3" y="147.4">C41</text>
<text x="63.3" y="149.9">100nF</text>
<text x="104.1" y="145.1">C40</text>
<text x="104.1" y="147.6">100nF</text>
<text x="60.8" y="160.3">R36</text>
<text x="68.4" y="160.3">0</text>
<text x="60.8" y="165.4">R34</text>
<text x="68.4" y="165.4">10K</text>
<text x="63.3" y="183">C42</text>
<text x="63.3" y="185.5">100nF</text>
<text x="78.6" y="185.8">ST3232ECTR</text>
<text x="203.3" y="188.3">Title:</text>
<text x="203.3" y="196">Number:MB672</text>
<text x="221.1" y="196">Rev: D.1(PCB.SCH)</text>
<text x="244" y="196">Date:4/9/2008</text>
<text x="267" y="196">Sheet4</text>
<text x="275.6" y="196">of</text>
<text x="282.2" y="196">11</text>
</g>
<g font-size="2.3">
<text x="151.9" y="43.3">1</text>
<text x="151.9" y="45.8">6</text>
<text x="75.5" y="50.9">2</text>
<text x="80.4" y="52.2">V+</text>
<text x="90" y="52.2">VCC</text>
<text x="98.5" y="50.9">16</text>
<text x="151.9" y="48.4">2</text>
<text x="151.9" y="50.9">7</text>
<text x="151.9" y="53.5">3</text>
<text x="75.5" y="56">1</text>
<text x="80.4" y="57.3">C1+</text>
<text x="91.3" y="57.3">C2-</text>
<text x="98.5" y="56">5</text>
<text x="151.9" y="56">8</text>
<text x="151.9" y="58.6">4</text>
<text x="75.5" y="63.7">3</text>
<text x="80.4" y="64.9">C1-</text>
<text x="90.8" y="64.9">C2+</text>
<text x="98.5" y="63.7">4</text>
<text x="151.9" y="61.1">9</text>
<text x="151.9" y="63.7">5</text>
<text x="74.2" y="68.7">11</text>
<text x="80.4" y="70">T1in</text>
<text x="89.5" y="70">T1out</text>
<text x="98.5" y="68.7">14</text>
<text x="74.2" y="73.8">12</text>
<text x="80.4" y="75.1">R1out</text>
<text x="90.3" y="75.1">R1in</text>
<text x="98.5" y="73.8">13</text>
<text x="74.2" y="78.9">10</text>
<text x="75.5" y="84">9</text>
<text x="80.4" y="80.2">T2in</text>
<text x="89.5" y="80.2">T2out</text>
<text x="98.5" y="78.9">7</text>
<text x="98.5" y="84">8</text>
<text x="80.4" y="85.3">R2out</text>
<text x="90.3" y="85.3">R2in</text>
<text x="263.9" y="89.1">5</text>
<text x="75.5" y="91.7">6</text>
<text x="80.4" y="92.9">V-</text>
<text x="89.8" y="92.9">GND</text>
<text x="98.5" y="91.7">15</text>
<text x="263.9" y="94.2">3</text>
<text x="268.7" y="90.4">SD</text>
<text x="268.7" y="95.5">TxD</text>
<text x="263.9" y="101.8">1</text>
<text x="263.9" y="96.7">4</text>
<text x="268.7" y="98">RxD</text>
<text x="263.9" y="104.4">2</text>
<text x="263.9" y="106.9">6</text>
<text x="268.7" y="103.1">Anode (VCC2)</text>
<text x="268.7" y="105.6">Cathode</text>
<text x="263.9" y="112">8</text>
<text x="263.9" y="109.4">7</text>
<text x="268.7" y="113.3">GND</text>
<text x="268.7" y="108.2">VCC1</text>
<text x="268.7" y="110.7">Vlogic</text>
<text x="151.9" y="129.8">1</text>
<text x="75.5" y="137.5">2</text>
<text x="98.5" y="137.5">16</text>
<text x="151.9" y="132.3">6</text>
<text x="151.9" y="134.9">2</text>
<text x="151.9" y="137.5">7</text>
<text x="75.5" y="142.5">1</text>
<text x="80.4" y="143.8">C1+</text>
<text x="80.4" y="138.7">V+</text>
<text x="90" y="138.7">VCC</text>
<text x="91.3" y="143.8">C2-</text>
<text x="98.5" y="142.5">5</text>
<text x="151.9" y="140">3</text>
<text x="151.9" y="142.5">8</text>
<text x="151.9" y="145.1">4</text>
<text x="151.9" y="147.6">9</text>
<text x="74.2" y="155.2">11</text>
<text x="75.5" y="150.2">3</text>
<text x="80.4" y="151.4">C1-</text>
<text x="90.8" y="151.4">C2+</text>
<text x="98.5" y="155.2">14</text>
<text x="98.5" y="150.2">4</text>
<text x="151.9" y="150.2">5</text>
<text x="74.2" y="160.3">12</text>
<text x="80.4" y="156.5">T1in</text>
<text x="80.4" y="161.6">R1out</text>
<text x="89.5" y="156.5">T1out</text>
<text x="90.3" y="161.6">R1in</text>
<text x="98.5" y="160.3">13</text>
<text x="74.2" y="165.4">10</text>
<text x="80.4" y="166.7">T2in</text>
<text x="89.5" y="166.7">T2out</text>
<text x="98.5" y="165.4">7</text>
<text x="75.5" y="170.5">9</text>
<text x="80.4" y="171.8">R2out</text>
<text x="90.3" y="171.8">R2in</text>
<text x="98.5" y="170.5">8</text>
<text x="75.5" y="178.1">6</text>
<text x="80.4" y="179.4">V-</text>
<text x="89.8" y="179.4">GND</text>
<text x="98.5" y="178.1">15</text>
</g>
<g font-size="2.3" fill="#131313">
<text x="35.3" y="68.7">PA2</text>
<text x="35.3" y="73.8">PA3</text>
<text x="35.3" y="84">PA0</text>
<text x="35.3" y="78.9">PA1</text>
<text x="231.3" y="84">Default setting: close</text>
<text x="213.5" y="89.1">PC10</text>
<text x="213.5" y="91.7">PC11</text>
<text x="35.3" y="155.2">PA9</text>
<text x="35.3" y="160.3">PA10</text>
</g>
</svg>
